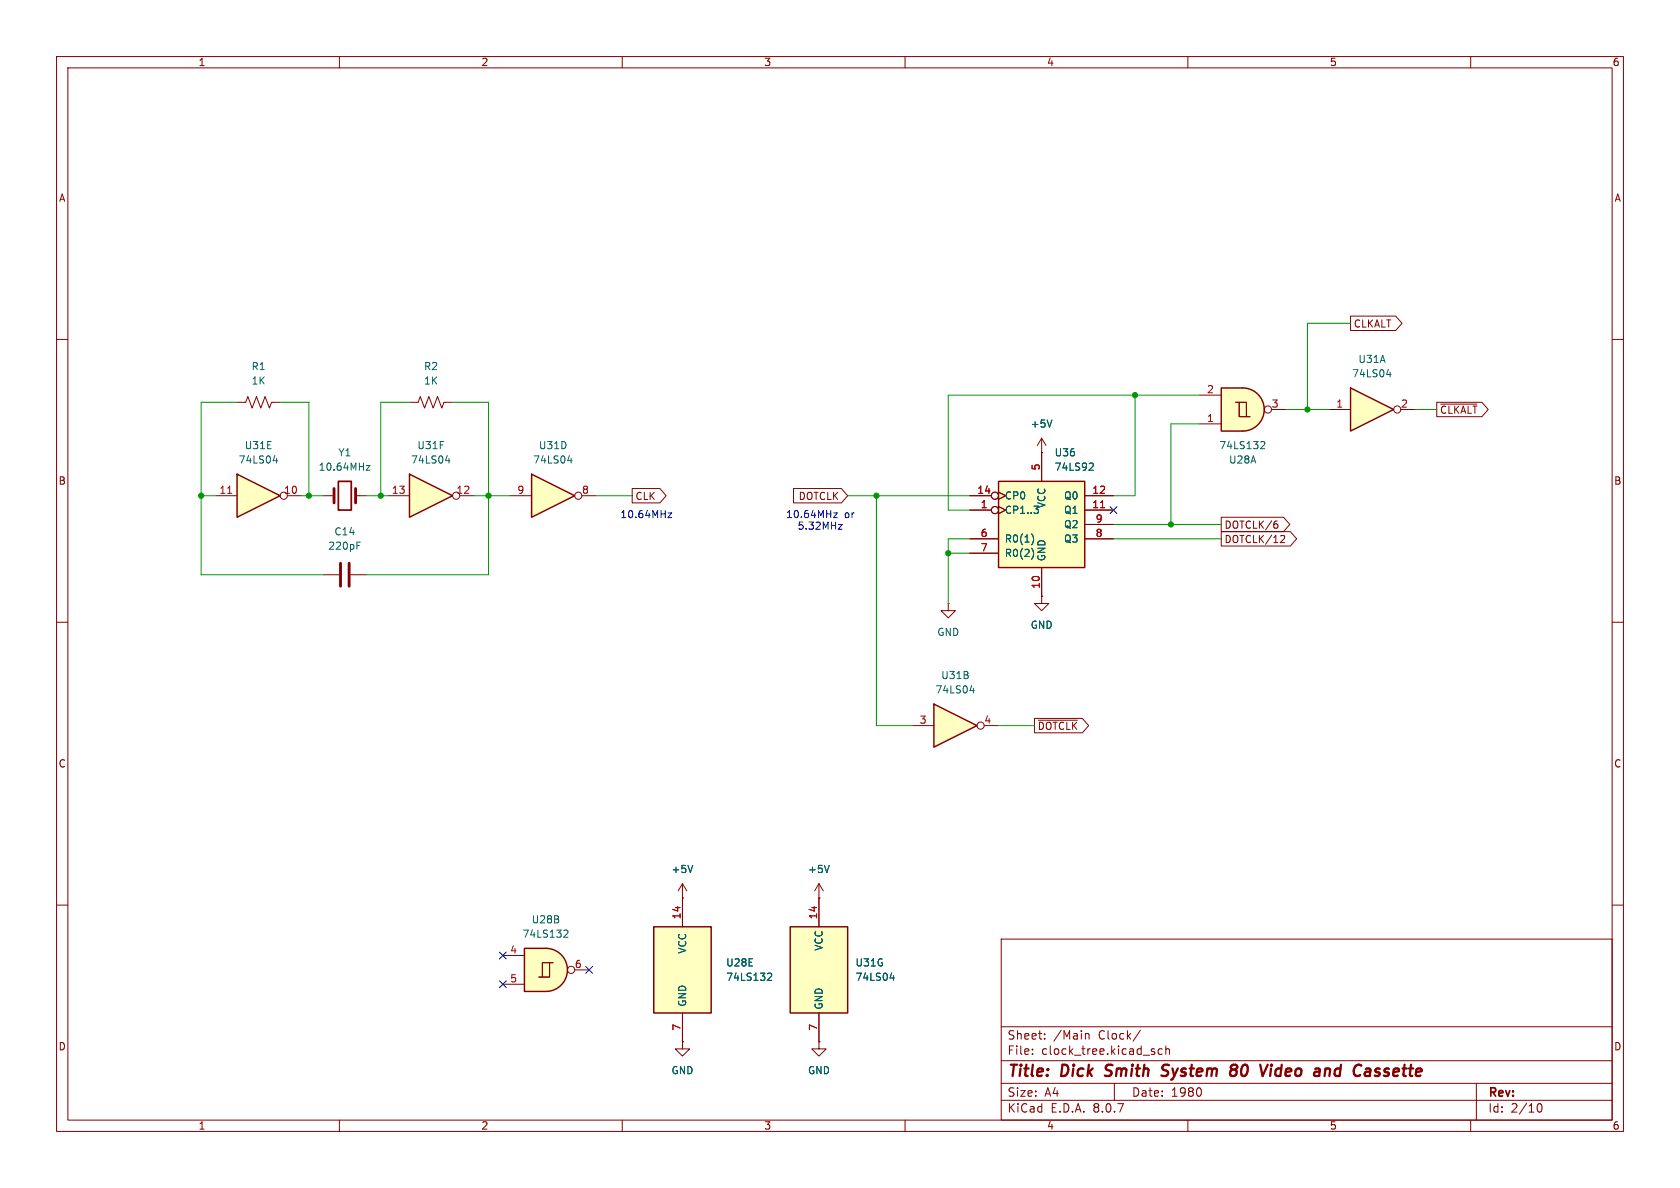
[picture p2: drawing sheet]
<svg xmlns="http://www.w3.org/2000/svg" width="297mm" height="210mm" viewBox="0 0 297 210" stroke-linecap="round" stroke-linejoin="round" font-family="sans-serif">
<g fill="none" stroke="#840000" stroke-width=".18">
<path d="M10 10h277v190h-277zM12 12h273v186h-273zM60 10v2M110 10v2M160 10v2M210 10v2M260 10v2M10 60h2M285 60h2M10 110h2M285 110h2M144.8 158.8h.1"/>
<path d="M144.8 156.2l-.8 1.3M144.8 156.2v2.6M144.8 156.2l.7 1.3M10 160h2M177 166h108v32h-108zM285 160h2M60 198v2M110 198v2M160 198v2M177 194.5h108M177 191.5h108M177 187.5h108"/>
<path d="M177 181.5h108M182.5 186.3v.1M182.5 185.5v.1M184.7 183.6v.1M184.7 182.8v.1M191.9 182.8l.2-.1 .4 .1v.9M197 191.5v3M201.6 182.1l-1.3 2M204 185.9l.2 .2-.2 .3M204 185.4l.1 .1M205.5 185.5l-.5-.1-.3 .3v.4l.2 .2h.6M206.1 185.5l.2-.1 .4 .1v.9"/>
<path d="M206.1 184.9v1.5M210 198v2M212.2 192.4l.2 .5-.2 .8M260 198v2M261 191.5v6.5M271.7 195.7l.2-.5 .2-.1a.81 .81 0 0 1 .6 .6 .81 .81 0 0 1-.3 .8h-.4l-.3-.5"/>
</g>
<g fill="none" stroke="#840000" stroke-width=".4">
<path d="M195.3 190.1l.3 .1M195.6 188.4l-.1 .4 .1 .2M206.4 190a.85 .85 0 0 1-1.1 .1M206.4 188.2l-.7 .1a.46 .46 0 0 0-.2 .5 .46 .46 0 0 0 .3 .4l.6 .2M217.8 188.3l.6-.1 .3 .2v.3l-.4 .4M217.9 189.1h.4M218.3 189.1l.3 .2a.67 .67 0 0 1-.1 .7 .67 .67 0 0 1-.7 .2M224.7 188.9l-.2 1.3M224.8 188.2v.2M224.8 188.2l-.1 .1 .1 .1M224.8 188.2l.1 .1-.1 .1M225.6 189.1l-.2 .7 .4 .4"/>
<path d="M234.6 188.9l.5 .1v.2l-.1 1M243 190.1l.6 .1M243.8 188.9l-.5 .1-.2 .3 .3 .2h.3"/>
</g>
<path d="M146.6 153l-.4 1.2" fill="none" stroke="#006464" stroke-width=".18"/>
<path d="M219.7 68.6a3.8 3.8 0 0 1 3.8 3.8 3.8 3.8 0 0 1-3.8 3.8z" fill="#ffffc2" stroke="#ffffc2" stroke-width=".18"/>
<path d="M215.9 68.6h3.8v7.6h-3.8z" fill="#ffffc2"/>
<g fill="none" stroke="#840000" stroke-width=".18">
<path d="M212.1 74.9h3.8M212.1 69.9h3.8M218.4 71.1h1.9v2.6h.7M219.1 71.1v2.6h1.2M224.8 72.4h2.5"/>
<circle cx="224.2" cy="72.4" r=".63"/>
</g>
<path d="M215.9 68.6h3.8a3.8 3.8 0 0 1 3.8 3.8 3.8 3.8 0 0 1-3.8 3.8h-3.8z" fill="none" stroke="#840000" stroke-width=".25"/>
<path d="M223.1 78l.4 .1 .1 .3-.8 .9h.8" fill="none" stroke="#006464" stroke-width=".18"/>
<path d="M96.5 167.6a3.8 3.8 0 0 1 3.8 3.9 3.8 3.8 0 0 1-3.8 3.8z" fill="#ffffc2" stroke="#ffffc2" stroke-width=".18"/>
<path d="M92.7 167.6h3.8v7.7h-3.8z" fill="#ffffc2"/>
<g fill="none" stroke="#840000" stroke-width=".18">
<path d="M57.1 87.6h2M62.9 87.6h1.9M120.6 158.8h.1M120.6 156.2l-.7 1.3M120.6 156.2v2.6M120.6 156.2l.8 1.3M88.9 168.9h3.8M88.9 174h3.8M97.2 170.2h-1.3v2.5M97.8 170.2h-.6v2.5h-2M101.6 171.5h2.5M120.6 184.2v1.2h1.3l-1.3 1.3-1.2-1.3h1.2"/>
<path d="M120.6 184.2h.1M144.8 184.2v1.2h1.2l-1.2 1.3-1.3-1.3h1.3M144.8 184.2h.1"/>
<circle cx="101" cy="171.4" r=".63"/>
</g>
<path d="M92.7 167.6h3.8a3.8 3.8 0 0 1 3.8 3.9 3.8 3.8 0 0 1-3.8 3.8h-3.8z" fill="none" stroke="#840000" stroke-width=".25"/>
<path d="M64.7 82.3h.7l-.7 .8h.7M122.5 153l-.5 1.2M99.9 164.4l.4 .1 .1 .3-.8 .9h.8" fill="none" stroke="#006464" stroke-width=".18"/>
<path d="M59.8 85.1h2.3v5.1h-2.3z" fill="none" stroke="#840000" stroke-width=".3"/>
<path d="M59.1 86.4v2.5M62.9 86.4v2.5" fill="none" stroke="#840000" stroke-width=".51"/>
<path d="M139.7 163.8h10.2v15.3h-10.2z" fill="#ffffc2"/>
<path d="M139.7 163.8h10.2v15.3h-10.2z" fill="none" stroke="#840000" stroke-width=".25"/>
<path d="M144.8 158.8v5M144.8 179.1v5.1" fill="none" stroke="#840000" stroke-width=".18"/>
<path d="M157.3 172.9h.8M158 172.5v.8" fill="none" stroke="#006464" stroke-width=".18"/>
<path d="M115.6 163.8h10.1v15.3h-10.1z" fill="#ffffc2"/>
<path d="M115.6 163.8h10.1v15.3h-10.1z" fill="none" stroke="#840000" stroke-width=".25"/>
<path d="M72.4 71.1h1.5l.4-1 .8 2 .7-2 .8 2 .7-2 .8 2 .4-1h1.5M120.6 158.8v5M120.6 179.1v5.1" fill="none" stroke="#840000" stroke-width=".18"/>
<path d="M135.9 172l.4 .1 .1 .3-.8 .9h.8" fill="none" stroke="#006464" stroke-width=".18"/>
<path d="M72.4 83.8l7.6 3.8-7.6 3.8z" fill="#ffffc2"/>
<path d="M72.4 83.8l7.6 3.8-7.6 3.8z" fill="none" stroke="#840000" stroke-width=".25"/>
<g fill="none" stroke="#840000" stroke-width=".18">
<path d="M41.9 71.1h1.5l.4-1 .8 2 .7-2 .8 2 .8-2 .7 2 .4-1h1.5M68.6 87.6h3.8M81.3 87.6h2.5"/>
<circle cx="80.6" cy="87.6" r=".63"/>
</g>
<path d="M78.8 81.4h.8M79.4 81v.9" fill="none" stroke="#006464" stroke-width=".18"/>
<path d="M41.9 83.8l7.6 3.8-7.6 3.8z" fill="#ffffc2"/>
<path d="M41.9 83.8l7.6 3.8-7.6 3.8z" fill="none" stroke="#840000" stroke-width=".25"/>
<g fill="none" stroke="#840000" stroke-width=".18">
<path d="M38.1 87.6h3.8M50.8 87.6h2.5M184.1 105.4v1.3h1.3l-1.3 1.3-1.2-1.3h1.2M184.1 105.4h.1"/>
<circle cx="50.2" cy="87.6" r=".63"/>
</g>
<path d="M40.2 87.2h.8" fill="none" stroke="#a90000" stroke-width=".18"/>
<path d="M48.3 81.4h.8M48.9 81v.9" fill="none" stroke="#006464" stroke-width=".18"/>
<path d="M165.1 124.5l7.6 3.8-7.6 3.8z" fill="#ffffc2"/>
<path d="M165.1 124.5l7.6 3.8-7.6 3.8z" fill="none" stroke="#840000" stroke-width=".25"/>
<g fill="none" stroke="#840000" stroke-width=".18">
<path d="M161.3 128.3h3.8M174 128.3h2.5"/>
<circle cx="173.4" cy="128.3" r=".63"/>
</g>
<path d="M171.5 122.1h.8M172.1 121.7v.8" fill="none" stroke="#006464" stroke-width=".18"/>
<path d="M238.8 68.6l7.6 3.8-7.6 3.8z" fill="#ffffc2"/>
<path d="M238.8 68.6l7.6 3.8-7.6 3.8z" fill="none" stroke="#840000" stroke-width=".25"/>
<g fill="none" stroke="#840000" stroke-width=".18">
<path d="M234.9 72.4h3.9M247.6 72.4h2.6M57.1 101.6h2.8M62 101.6h2.8"/>
<circle cx="247" cy="72.4" r=".63"/>
</g>
<path d="M245.1 66.2h.8M245.7 65.8v.8M63.1 96.4h.4M63.1 95.8h.6" fill="none" stroke="#006464" stroke-width=".18"/>
<path d="M60.2 99.6v4M61.7 99.6v4" fill="none" stroke="#840000" stroke-width=".51"/>
<path d="M176.5 85.1h15.3v15.2h-15.3z" fill="#ffffc2"/>
<path d="M176.5 85.1h15.3v15.2h-15.3z" fill="none" stroke="#840000" stroke-width=".25"/>
<g fill="none" stroke="#840000" stroke-width=".18">
<path d="M171.4 90.2h3.9M171.4 87.6h3.9M171.4 95.3h5.1M171.4 97.8h5.1M176.5 89.5l1.3 .7-1.3 .6M176.5 87l1.3 .6-1.3 .7M184.1 80v5.1M191.8 90.2h5M191.8 87.6h5M191.8 95.3h5M191.8 92.7h5M184.1 100.3v5.1"/>
<circle cx="175.9" cy="90.2" r=".63"/>
<circle cx="175.9" cy="87.6" r=".63"/>
</g>
<path d="M182.4 94.4a1.49 1.49 0 0 1 0 1.9M182.4 97a1.49 1.49 0 0 1 0 1.8M182.8 89.5h.8M183.6 90.5l-.1 .2M192.7 81.9h.5l.1 .3-.8 .9h.8" fill="none" stroke="#006464" stroke-width=".18"/>
<path d="M194.6 89.8h.7" fill="none" stroke="#a90000" stroke-width=".18"/>
<path d="M94 83.8l7.6 3.8-7.6 3.8z" fill="#ffffc2"/>
<path d="M94 83.8l7.6 3.8-7.6 3.8z" fill="none" stroke="#840000" stroke-width=".25"/>
<g fill="none" stroke="#840000" stroke-width=".18">
<path d="M238.8 55.9h7.9l1.2 1.3-1.2 1.2h-7.9zM184.1 77.5l-.7 1.2M184.1 77.5v7.6M184.1 77.5l.8 1.2M254 71.1h8l1.1 1.3-1.1 1.3h-8zM254.7 71.4h6.4M90.2 87.6h3.8M102.9 87.6h2.5M111.8 86.4h4.9l1.1 1.2-1.1 1.3h-4.9zM140.3 86.4h8.4l1.2 1.2-1.2 1.3h-8.4zM171.4 87.6h3.9M171.4 90.2h3.9"/>
<path d="M171.4 95.3h5.1M171.4 97.8h5.1M176.5 89.5l1.3 .7-1.3 .6M176.5 87l1.3 .6-1.3 .7M184.1 80h.1M191.8 87.6h5M191.8 90.2h5M191.8 95.3h5M191.8 92.7h5M215.9 94h12.2l1.1 1.3-1.1 1.2h-12.2zM215.9 91.4h11l1.1 1.3-1.1 1.3h-11zM225.4 92.6h.3l.2 .2v.5l-.5 .1"/>
<path d="M225.5 92.1h.3M226.5 94.7h.4l.2 .3-.8 .9h.8M167.6 106.7v1.3h1.3l-1.3 1.2-1.2-1.2h1.2M167.6 106.7h.1M184.1 105.4h.1M184.1 100.3v5.1M182.9 127h8.5l1.1 1.3-1.1 1.2h-8.5zM183.6 127.3h6.9M120.6 158.8h.1M120.6 158.8v5M144.8 158.8h.1M144.8 158.8v5"/>
<path d="M120.6 179.1v5.1M144.8 179.1v5.1M120.6 184.2h.1M144.8 184.2h.1"/>
<circle cx="102.2" cy="87.6" r=".63"/>
<circle cx="175.9" cy="90.2" r=".63"/>
<circle cx="175.9" cy="87.6" r=".63"/>
</g>
<g fill="none" stroke="#006464" stroke-width=".18">
<path d="M186 74.2l-.5 1.3M100.4 81.4h.7M101 81v.9M182.4 94.4a1.49 1.49 0 0 1 0 1.9M182.4 97a1.49 1.49 0 0 1 0 1.8M182.8 89.5h.8M183.6 90.5l-.1 .2M192.7 81.9h.5l.1 .3-.8 .9h.8M122.5 153l-.5 1.2M146.6 153l-.4 1.2M135.9 172l.4 .1 .1 .3-.8 .9h.8M157.3 172.9h.8"/>
<path d="M158 172.5v.8"/>
</g>
<path d="M118.1 90.7h.6l-.6 .8h.6M147.4 90.7h.6l-.6 .8h.6M148.2 92.7h.7l-.7 .9h.7" fill="none" stroke="#0000c2" stroke-width=".18"/>
<g fill="none" stroke="#009600" stroke-width=".18">
<path d="M238.8 57.2h-7.7v15.2M41.9 71.1h-6.3v30.5h21.5M49.5 71.1h5.1v16.5M72.4 71.1h-5.1v16.5M80 71.1h6.4v30.5h-21.6M200.7 69.9v17.7h-3.9M212.1 69.9h-44.5v20.3h3.8M212.1 74.9h-5.1v17.8M227.3 72.4h7.6M250.2 72.4h3.8M35.6 87.6h2.5M53.3 87.6h3.8"/>
<path d="M64.8 87.6h3.8M83.8 87.6h6.4M105.4 87.6h6.4M149.9 87.6h21.5M154.9 87.6v40.7h6.4M167.6 97.8h3.8M171.4 95.3h-3.8v11.4M196.8 92.7h19.1M196.8 95.3h19.1M176.5 128.3h6.4"/>
</g>
<path d="M196.2 89.6l1.3 1.2M197.5 89.6l-1.3 1.2M88.3 168.3l1.2 1.2M88.3 173.4l1.2 1.2M89.5 168.3l-1.2 1.2M89.5 173.4l-1.2 1.2M103.5 170.8l1.2 1.3M104.7 170.8l-1.2 1.3" fill="none" stroke="#000084" stroke-width=".18"/>
<path d="M194.6 89.8h.7" fill="none" stroke="#a90000" stroke-width=".18"/>
<g fill="#009600" stroke="#009600" stroke-width=".18">
<circle cx="54.6" cy="87.6" r=".46"/>
<circle cx="35.6" cy="87.6" r=".46"/>
<circle cx="86.4" cy="87.6" r=".46"/>
<circle cx="67.3" cy="87.6" r=".46"/>
<circle cx="167.6" cy="97.8" r=".46"/>
<circle cx="200.7" cy="69.9" r=".46"/>
<circle cx="231.1" cy="72.4" r=".46"/>
<circle cx="154.9" cy="87.6" r=".46"/>
<circle cx="207" cy="92.7" r=".46"/>
</g>
<g font-size="2.8" fill="#840000">
<text x="178" y="190.9">Title:</text>
<text x="187.7" y="190.9">Dick</text>
<text x="196.3" y="190.9">Smith</text>
<text x="207.1" y="190.9">System</text>
<text x="220" y="190.9">80</text>
<text x="226.1" y="190.9">Video</text>
<text x="236.4" y="190.9">and</text>
<text x="244.2" y="190.9">Cassette</text>
</g>
<g font-size="2.1" fill="#840000">
<text x="178" y="184">Sheet:</text>
<text x="186.2" y="184">/Main</text>
<text x="194.2" y="184">Clock/</text>
<text x="178" y="186.7">File:</text>
<text x="184.1" y="186.7">clock_tree.kicad_sch</text>
<text x="178" y="196.9">KiCad</text>
<text x="178" y="194.1">Size:</text>
<text x="184.7" y="194.1">A4</text>
<text x="185.7" y="196.9">E.D.A.</text>
<text x="193.3" y="196.9">8.0.7</text>
<text x="200" y="194.1">Date:</text>
<text x="207" y="194.1">1980</text>
<text x="263" y="194.3">Rev:</text>
<text x="263" y="196.9">Id:</text>
<text x="267.1" y="196.9">2/10</text>
</g>
<g font-size="1.8" fill="#840000">
<text x="35" y="11.9">1</text>
<text x="85" y="11.9">2</text>
<text x="135" y="11.9">3</text>
<text x="185" y="11.9">4</text>
<text x="235" y="11.9">5</text>
<text x="285" y="11.9">6</text>
<text x="10.3" y="35.9">A</text>
<text x="285.3" y="35.9">A</text>
<text x="239.2" y="58.1">CLKALT</text>
<text x="254.5" y="73.3">~{CLKALT}</text>
<text x="10.3" y="85.9">B</text>
<text x="112.2" y="88.6">CLK</text>
<text x="141.1" y="88.6">DOTCLK</text>
<text x="285.3" y="85.9">B</text>
<text x="216.4" y="93.7">DOTCLK/6</text>
<text x="216.4" y="96.2">DOTCLK/12</text>
<text x="183.4" y="129.2">~{DOTCLK}</text>
<text x="10.3" y="135.9">C</text>
<text x="285.3" y="135.9">C</text>
<text x="10.3" y="185.9">D</text>
<text x="285.3" y="185.9">D</text>
<text x="35" y="199.9">1</text>
<text x="85" y="199.9">2</text>
<text x="135" y="199.9">3</text>
<text x="185" y="199.9">4</text>
<text x="235" y="199.9">5</text>
<text x="285" y="199.9">6</text>
</g>
<g font-size="1.8" fill="#006464">
<text x="44.4" y="65.6">R1</text>
<text x="74.9" y="65.6">R2</text>
<text x="240" y="64.4">U31A</text>
<text x="44.4" y="68.2">1K</text>
<text x="74.9" y="68.2">1K</text>
<text x="238.9" y="66.9">74LS04</text>
<text x="182.1" y="75.8">+5V</text>
<text x="42.1" y="82.1">74LS04</text>
<text x="43.2" y="79.6">U31E</text>
<text x="56.2" y="83.4">10.64MHz</text>
<text x="59.7" y="80.9">Y1</text>
<text x="72.6" y="82.1">74LS04</text>
<text x="73.7" y="79.6">U31F</text>
<text x="94.2" y="82.1">74LS04</text>
<text x="95.2" y="79.6">U31D</text>
<text x="186.4" y="80.9">U36</text>
<text x="186.4" y="83.4">74LS92</text>
<text x="215.5" y="79.6">74LS132</text>
<text x="217.2" y="82.1">U28A</text>
<text x="177.5" y="88.5">CP0</text>
<text x="185" y="89.9" transform="rotate(-90 185 89.9)">VCC</text>
<text x="188" y="88.5">Q0</text>
<text x="59" y="94.8">C14</text>
<text x="177.5" y="91">CP1..3</text>
<text x="188" y="91">Q1</text>
<text x="188" y="93.6">Q2</text>
<text x="57.9" y="97.4">220pF</text>
<text x="177.5" y="96.1">R0(1)</text>
<text x="177.5" y="98.7">R0(2)</text>
<text x="185" y="99.3" transform="rotate(-90 185 99.3)">GND</text>
<text x="188" y="96.1">Q3</text>
<text x="165.6" y="112.6">GND</text>
<text x="182.1" y="111.4">GND</text>
<text x="165.3" y="122.8">74LS04</text>
<text x="166.3" y="120.2">U31B</text>
<text x="118.6" y="154.5">+5V</text>
<text x="142.7" y="154.5">+5V</text>
<text x="92.3" y="166">74LS132</text>
<text x="93.9" y="163.4">U28B</text>
<text x="121.5" y="168.7" transform="rotate(-90 121.5 168.7)">VCC</text>
<text x="128.3" y="171">U28E</text>
<text x="128.3" y="173.6">74LS132</text>
<text x="145.6" y="168.2" transform="rotate(-90 145.6 168.2)">VCC</text>
<text x="151.1" y="171">U31G</text>
<text x="151.1" y="173.6">74LS04</text>
<text x="121.5" y="178.1" transform="rotate(-90 121.5 178.1)">GND</text>
<text x="145.6" y="178.6" transform="rotate(-90 145.6 178.6)">GND</text>
<text x="118.6" y="190.1">GND</text>
<text x="142.7" y="190.1">GND</text>
</g>
<g font-size="1.8" fill="#a90000">
<text x="213.3" y="69.6">2</text>
<text x="213.3" y="74.7">1</text>
<text x="224.7" y="72.1">3</text>
<text x="236.1" y="72.1">1</text>
<text x="247.6" y="72.1">2</text>
<text x="183.9" y="83.3" transform="rotate(-90 183.9 83.3)">5</text>
<text x="38.7" y="87.4">11</text>
<text x="50.1" y="87.4">10</text>
<text x="69.2" y="87.4">13</text>
<text x="80.6" y="87.4">12</text>
<text x="91.4" y="87.4">9</text>
<text x="102.8" y="87.4">8</text>
<text x="172.7" y="87.4">14</text>
<text x="173.3" y="89.9">1</text>
<text x="193" y="89.9">11</text>
<text x="193" y="87.4">12</text>
<text x="173.3" y="95">6</text>
<text x="193.6" y="95">8</text>
<text x="193.6" y="92.5">9</text>
<text x="173.3" y="97.5">7</text>
<text x="183.9" y="104.2" transform="rotate(-90 183.9 104.2)">10</text>
<text x="162.5" y="128">3</text>
<text x="173.9" y="128">4</text>
<text x="120.4" y="162.6" transform="rotate(-90 120.4 162.6)">14</text>
<text x="144.5" y="162.6" transform="rotate(-90 144.5 162.6)">14</text>
<text x="90.1" y="168.7">4</text>
<text x="90.1" y="173.7">5</text>
<text x="101.5" y="171.2">6</text>
<text x="120.4" y="182.3" transform="rotate(-90 120.4 182.3)">7</text>
<text x="144.5" y="182.3" transform="rotate(-90 144.5 182.3)">7</text>
</g>
<g font-size="1.8" fill="#0000c2">
<text x="109.6" y="91.8">10.64MHz</text>
<text x="138.9" y="91.8">10.64MHz</text>
<text x="140.9" y="93.8">5.32MHz</text>
<text x="149.3" y="91.8">or</text>
</g>
</svg>
